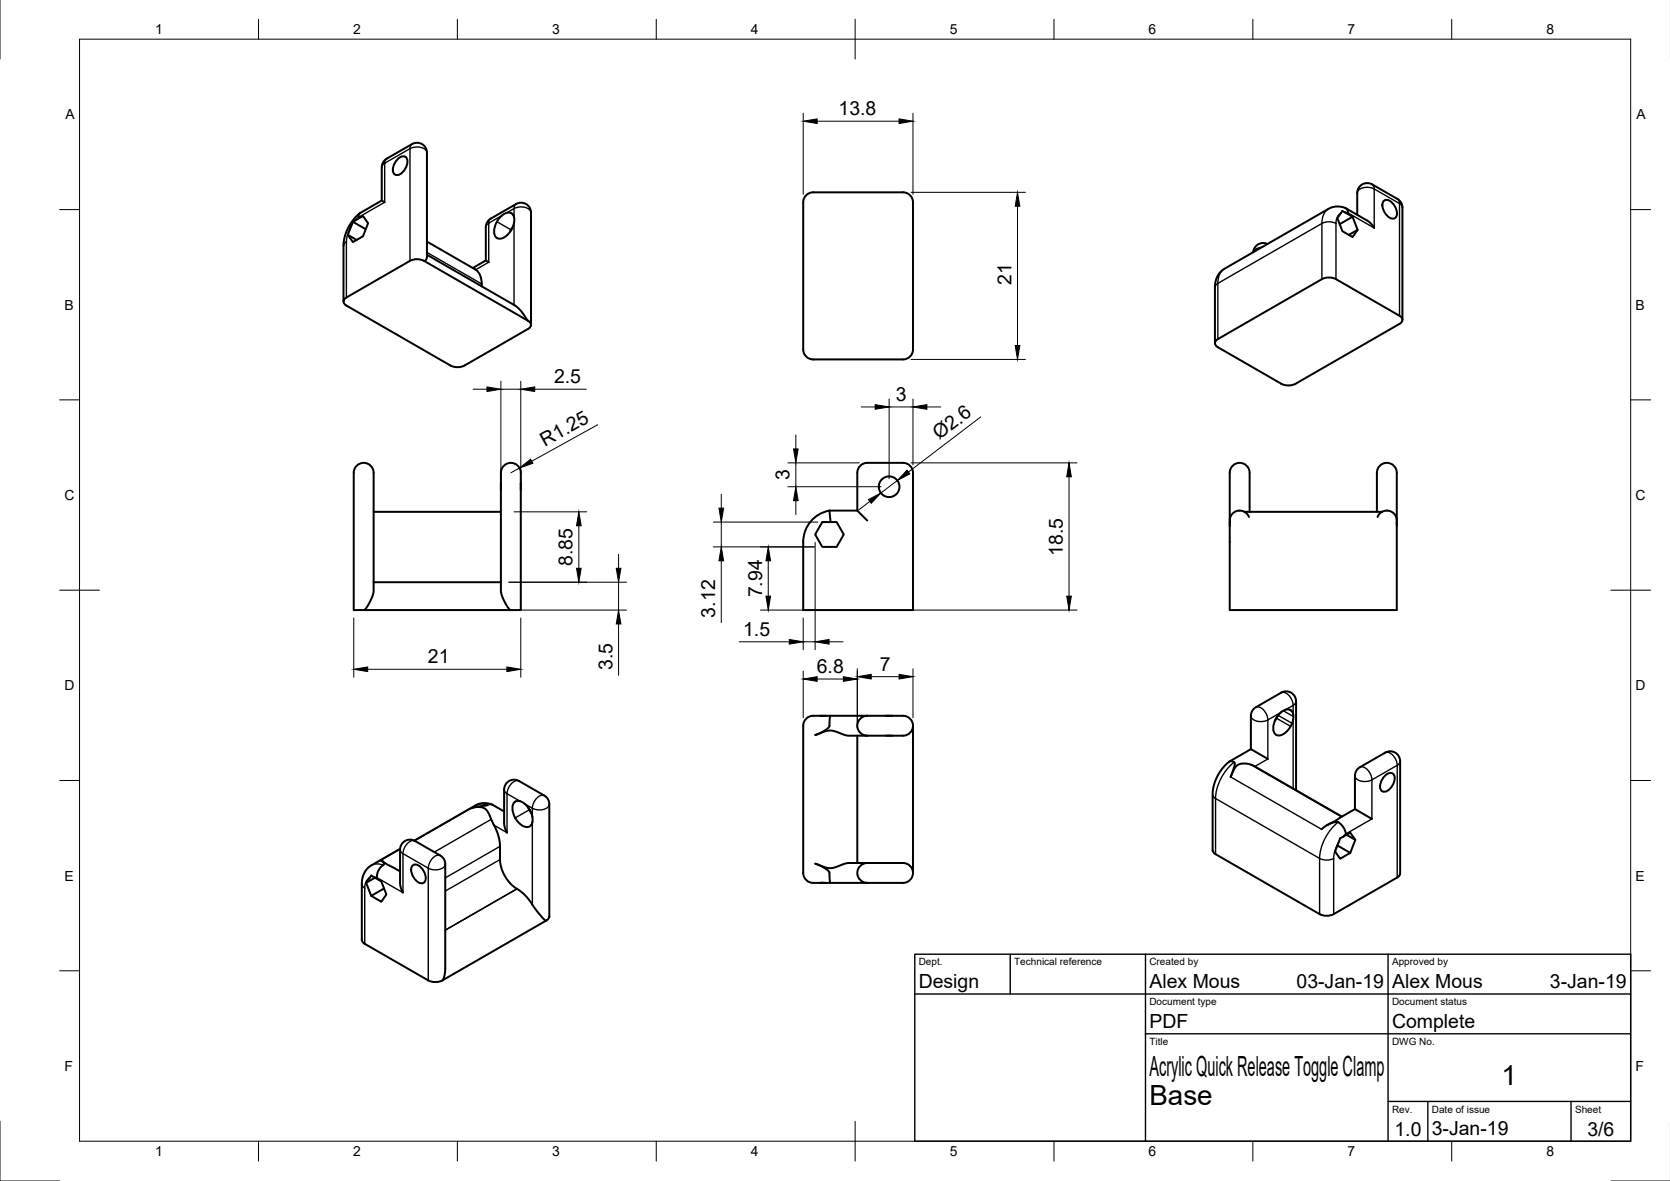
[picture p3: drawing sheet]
<svg xmlns="http://www.w3.org/2000/svg" width="420mm" height="297mm" viewBox="0 0 420 297" stroke-linecap="round" stroke-linejoin="round" font-family="sans-serif">
<!-- layer: Visible -->
<g fill="none" stroke="#000" stroke-width=".5">
<path d="M100.2 39.9a1.31 1.31 0 0 1 1.8-.5 1.31 1.31 0 0 1 .4 1.8 3.5 3.5 0 0 1-2.7 2.8 1.63 1.63 0 0 1-.6-2.5zM87.5 59.1l2.2 1.2M88.8 55.8l2.5-1.5 1.3 1.8-1.3 3.3-2.5 1.5-1.3-1.8zM88.8 55.8l3.2 1.9M90.2 54.6l.1-.6 .3-.4 5.4-3.2v-8.3a2.5 2.5 0 0 1 1.3-2.2l6.4-3.7a2.5 2.5 0 0 1 3.7 2.2v26.2l-.2 .8-.5 .2M90.5 53.6l-1.3 1.3-1.3 1.8-.9 1.8-.5 1.9-.1 15.4M96 50.4l.8 .5M125.9 54.6l1-.8 .8-.3a1.8 1.8 0 0 1 1.6 2.7l-.6 1.5-1 1.3-1.3 .9-1 .1a1.58 1.58 0 0 1-1.1-2.1l.4-1.4zM129 57.2l-.7 1.2M203 48.9l1-.5h.6h22.6a2.5 2.5 0 0 1 2.5 2.5v37a2.5 2.5 0 0 1-2.5 2.5h-22.6a2.5 2.5 0 0 1-2.5-2.5v-37a2.5 2.5 0 0 1 .9-2zM337.7 53.1l2.6 1.4 1.3 3.3-1.3 1.8-2.6-1.4-1.2-3.3zM338.5 52.4l5.7 3.2 .8 .7 .7 1"/>
<path d="M339.2 53.6l-.4-1-.9-.5-1.7-.2-1.6 .4-26.7 15.4a5.3 5.3 0 0 0-2.2 4.6v14M340.3 54.5l-3.2 1.9M341.5 54v-5.5a2.5 2.5 0 0 1 3.7-2.1l6.4 3.6a2.5 2.5 0 0 1 1.2 2.2v28.2M341.6 57.8l-2.2 1.3M348 50.6a1.62 1.62 0 0 1 2.6 .7 3.1 3.1 0 0 1 .6 3.3 1.62 1.62 0 0 1-2.5-.7 3.1 3.1 0 0 1-.7-3.3zM106.7 65.6l26.2 15.1M106.7 65.6a3.9 3.9 0 0 0-3.6 0l-15.9 9.2a1.08 1.08 0 0 0-.8 1 1.08 1.08 0 0 0 .8 1.1l26.1 15a3.9 3.9 0 0 0 3.6 0l16-9.2a1.08 1.08 0 0 0 .7-1 1.08 1.08 0 0 0-.7-1M107.4 64.1l22.3 12.8 1.3 1.2 1.9 2.6M107.4 60.8l12.3 7M119 67.4l3.2-1.9v-8.4a2.5 2.5 0 0 1 1.3-2.1l6.3-3.7a2.5 2.5 0 0 1 3.8 2.2v28.2M119.7 67.8a4.5 4.5 0 0 1 1.5 4.2M122.2 65.5l.8 .4"/>
<path d="M318.9 61.4a2.5 2.5 0 0 0-3.6 2M306 85.6l26.6-15.4a3.9 3.9 0 0 1 3.5 0l16 9.2a1.07 1.07 0 0 1 .7 1 1.07 1.07 0 0 1-.7 1.1l-26.2 15a3.9 3.9 0 0 1-3.5 0l-16-9.2a1.05 1.05 0 0 1-.4-1.7zM89.9 117a2.5 2.5 0 0 1 2.7-.3 2.5 2.5 0 0 1 1.4 2.2v29.8l-.5 1.8-1.3 2.3a1.26 1.26 0 0 1-1.7 .6h-1.5v-34.5a2.5 2.5 0 0 1 .9-1.9zM127 117a2.5 2.5 0 0 1 2.6-.3 2.5 2.5 0 0 1 1.4 2.2v34.5h-1.5a1.62 1.62 0 0 1-2.1-1.2l-1-2.2-.4-1.3v-27.1a5.1 5.1 0 0 1 .6-4.2zM94 128.7h32M126 121.6v1.7M131 121.6v1.7M206.9 131.3h3.6l1.8 3.1-1.8 3.1h-3.6l-1.8-3.1zM208.7 128.4l.2 2.5M208.7 128.4h7M208.7 128.4a8 8 0 0 0-6.6 7.9v17.1h27.6v-34.5a2.5 2.5 0 0 0-2.5-2.5h-9a2.5 2.5 0 0 0-2.5 2.5v9.5l2.5 2.5M309.4 131.3v1"/>
<path d="M313.1 128.7h34.6M314.4 128.7v-9.8a2.5 2.5 0 0 0-2.5-2.5 2.5 2.5 0 0 0-2.5 2.5v12M346.4 128.7v-9.8a2.5 2.5 0 0 1 2.5-2.5 2.5 2.5 0 0 1 2.5 2.5v34.5h-42v-22.6a2.5 2.5 0 0 1 2.1-2.3 2.5 2.5 0 0 1 2.7 1.5M346.6 130l.8-1.1 1.5-.5a2.5 2.5 0 0 1 2.5 2.5M351.4 131.3h.1M351.4 131.3v1M91.5 153.4h37M94 146.4h32M322 179.4l.9-.7 .8-.3a1.75 1.75 0 0 1 1.6 2.6l-.5 1.4-1 1.5-1.2 .9-1.2 .1a1.58 1.58 0 0 1-1.1-2.1l.7-2.1zM206.3 180h1.5M206.9 180.1l-1.9-.1a2.7 2.7 0 0 0-2.9 2.5v37.1a2.79 2.79 0 0 0 3 2.5h13.1M206.9 180.1l2-.1-.2 2.7-1.3 1.1-2.3 1.1 2.5-.9 1.2-.3 1.1 .2 3.3 1.1h5"/>
<path d="M206.9 180v.1M208.9 180h9.3M215.7 185v32.1M218.2 180h6.3M218.2 180a2.5 2.5 0 0 0-2.5 2.5 2.5 2.5 0 0 0 2.5 2.5M222.9 180h1.6M222.9 185h1.6M224.5 180a5.1 5.1 0 0 1 4.3 .6 2.5 2.5 0 0 1 .8 2.8 2.5 2.5 0 0 1-2.4 1.6h-9M229.7 182.5v37.1M309.3 191.5l5.4-3.1v-8.3a2.5 2.5 0 0 1 1.3-2.2l6.3-3.7a2.5 2.5 0 0 1 3.8 2.2v22.3M314.7 188.4l4.3 2.5M321.5 180.1l-.8 1.2"/>
<path d="M348.6 195a1.31 1.31 0 0 1 1.8-.5 1.31 1.31 0 0 1 .4 1.8 3.5 3.5 0 0 1-2.7 2.8 1.63 1.63 0 0 1-.6-2.5zM95.6 216.5l.6 .1 .4 .8-1.4 1.5-.4 1.8M96.1 216.6l4.6 2.6M100.7 213.5l-7.4 4.3a5.3 5.3 0 0 0-2.3 4.6v14l.2 .5 .6 .5 16 9.2M103.7 217.8a1.62 1.62 0 0 1 2.5 .7 3.1 3.1 0 0 1 .7 3.3 1.62 1.62 0 0 1-2.6-.7 3.1 3.1 0 0 1-.6-3.3zM123.8 202.3l-1.9-.3-1.9 .4-15.8 9M126.8 204.1l-3.3-1.8-5.1 1 2-.3 1.5 .4 1 1 1 2.3a19.8 19.8 0 0 1 1.9 5.5v.7a12.3 12.3 0 0 0 .8 6.7 10.1 10.1 0 0 0 4.5 4.7 14 14 0 0 1 3.1 3.6l2.3 2.9 .6 .6 .4 .1M127.6 209.4l-.5-1-.3-1.2v-8.6a2.5 2.5 0 0 1 3.8-2.2l6.4 3.7a2.5 2.5 0 0 1 1.2 2.2v28.2l-.2 .5-.5 .5M129.3 201.9l.5-.3 .7-.2 .9 .3 .8 .6 1.3 1.9 .5 2.1-.1 .8-.4 .5-1 .4-1.3-.5-1.3-1.3a4.5 4.5 0 0 1-.6-4.3zM132.9 203.1l.7 1.2M218.2 217.1h9a2.5 2.5 0 0 1 2.5 2.5 2.5 2.5 0 0 1-2.5 2.5h-9M218.2 217.1h-5l-3.3 1.1-1.1 .2-1.2-.3-2.5-.9 1.9 .9 1.5 1.1 .4 2.9"/>
<path d="M218.2 217.1a2.5 2.5 0 0 0-2.5 2.5 2.5 2.5 0 0 0 2.5 2.5M332.5 208.6l1.9-1.4 1.2-.4 .9-.1 .7 .5 .7 .8 .7 1.7M336.5 212.7l3.2 1.8M337.1 210.9l2.6-1.5 1.3 1.8-1.3 3.3-2.5 1.5-1.3-1.8zM338.8 210l2.2 1.2M340.9 203.5v-8.4a2.5 2.5 0 0 1 1.2-2.1l6.4-3.7a2.5 2.5 0 0 1 3.8 2.2l-.1 28.5-.7 .7-16 9.2a3.9 3.9 0 0 1-3.5 0l-26.2-15.1-.5-.4-.2-.6 .1-15.1 .3-1.6 .7-1.7 .9-1.5 1.2-1.5a1.5 1.5 0 0 1 1.9-.8l.4 .2v.6l-1 3 1-2.1 .8-.9 1.6-.4 1.8 .3 22.8 13.1M340.9 203.5l4.3 2.5M340.9 203.5l-7 4M93.4 220.2l2.5 1.5 1.3 3.3-1.3 1.8-2.5-1.5-1.3-3.3zM94.3 220.8l-2.2 1.2M96.6 223.5l-3.2 1.8M101.4 224.5l-.7-2.2v-8.6a2.5 2.5 0 0 1 3.7-2.2l6.4 3.7a2.5 2.5 0 0 1 1.2 2.1v26.4l-.2 1.9-.5 1 26.2-15.1"/>
<path d="M206.9 222l.9 .1M206.9 222l-.6 .1M206.9 222v.1M107.8 246.6a3.9 3.9 0 0 0 3.5 0"/>
<circle cx="223.7" cy="122.4" r="2.6"/>
</g>
<!-- layer: Visible Narrow -->
<g fill="none" stroke="#000" stroke-width=".35">
<path d="M97.3 39.9l-.4 .4-.1 .8M103.1 37.4l-6.3 3.7M103.1 37.4v28.2M103.1 37.4a3.4 3.4 0 0 1 4.2 .7l.1 .3M103.7 36.2l-.4 .5-.2 .7M88.4 56.8l-.8 1.8-.4 2.2M90.2 54.6l-.8 .8M96.8 41.1v9.8l-6.6 3.7M96.8 41.1l-.6 .4-.2 .6M123 56.1v9.8l-3.3 1.9M123 56.1l-.6 .5-.2 .5M123.5 55l-.4 .4-.1 .7"/>
<path d="M125 55.8l3.6 2M125 59.9h.1M126.3 54.2l-3.3 1.9M129.3 52.5l-1.9 1M129.3 52.5v2.1M129.3 56v20.7M129.3 52.5a3.4 3.4 0 0 1 4.2 .6l.1 .4M129.8 51.3l-.3 .5-.2 .7M332.6 56.2l-26.2 15.1M332.6 56.2v14M332.6 56.2a3.9 3.9 0 0 1 3.5 0M334.2 52.5a3.9 3.9 0 0 0-1.6 3.7"/>
<path d="M336.1 56.2v14M337.3 53.6a2.71 2.71 0 0 0-1.2 2.6M345.2 46.4l.4 .4 .1 .7M345.7 47.5v9.8l-6.5-3.7-.8-.2M345.7 47.5l6.4 3.7M345.7 47.5a3.4 3.4 0 0 0-4.2 .7v.3M351.6 50l.4 .5 .1 .7M352.1 51.2v28.2M352.1 51.2l.6 .5 .1 .5M87.2 60.8v14M87.2 60.8l-.6 .5-.2 .5M107.4 63.5l13.8 7.9"/>
<path d="M306.4 71.3v14M306.4 71.3l-.5 .4-.2 .6M308.1 67.6a3.9 3.9 0 0 0-1.7 3.7M317.5 62.2l-1.5 .4-.7 .8M316 177.9a2.63 2.63 0 0 1 2.8 2.3l.2 .9M321.6 179.9l3.5 2M322.3 179.2l-3.3 1.9M322.3 174.2a2.63 2.63 0 0 1 2.9 2.3l.2 .9M322.9 178.8l2.5 1.4M324.2 178.4l.9 .5M324.6 178.6h.1M325.3 177.4l-1.8 1.1"/>
<path d="M325.3 177.4v2.2M326.1 176.4l-.2 .5-.5 .5M126.8 198.6l.2 .6 .6 .4M127.6 199.6l3.3 1.9M127.6 199.6v9.8l-3.3-1.8M130.6 196.4a2.63 2.63 0 0 0-2.9 2.4l-.1 .8M305.1 199.8l.2 .6 .5 .4M309.6 195.4l22.9 13.2M310.5 191.7a12.7 12.7 0 0 0-4.7 9.1M314.7 192.3l22.8 13.2M314.7 180.1a2.64 2.64 0 0 0 3.5 1.3l.8-.3M319 181.1v9.8l-3.3 1.9"/>
<path d="M321.2 180.6l3.5 2.1M325.3 181v17.3M340.9 195.1a2.64 2.64 0 0 0 3.4 1.4l.9-.4M342.1 193a2.63 2.63 0 0 1 2.9 2.3l.2 .8M345.2 196.1v9.9l-6.6 3.7-.8 .8M348.5 189.3a2.63 2.63 0 0 1 2.9 2.3l.1 .9M351.5 192.5l-6.3 3.6M351.5 192.5v28.2M352.3 191.5l-.2 .5-.6 .5M96.4 217.6l-1.6-.3-1.4 .4M100.7 213.7l.1 .5 .6 .5M100.7 213.6l-5.1 2.9"/>
<path d="M101.4 214.7v9.8l-6.6-3.8-.8-.1M101.4 214.7l6.4 3.7M104.4 211.5a2.63 2.63 0 0 0-2.9 2.3l-.1 .9M107.8 218.4v28.2M110.8 215.2a2.63 2.63 0 0 0-2.9 2.3l-.1 .9M112 217.3a2.64 2.64 0 0 1-3.4 1.4l-.8-.3M118.4 203.3l-14.1 8.2M122.6 202.5l-1.6-.3-1.4 .4M123.6 206.1l-14.3 8.2M125.8 216.2l-13.8 7.9M125.8 212.9l-13.8 7.9M129.7 201.6h-.1"/>
<path d="M132.1 202.2l1.8 1.1M133.2 203.7l-3.6 2M133.9 203.3v2.2M133.9 206.8v20.7M137 200.1a2.63 2.63 0 0 0-2.9 2.3l-.2 .9M138.2 202.3a2.64 2.64 0 0 1-3.4 1.3l-.9-.3M305.8 200.8l26.2 15.1M305.8 200.8v14M332 215.9v14M332 215.9a3.9 3.9 0 0 0 3.5 0M335.5 215.9v14M336.7 206.8a12.7 12.7 0 0 0-4.7 9.1"/>
<path d="M336.8 211.9l-.8 1.8-.5 2.2M91 222.4l.2 .5 .6 .5M91.8 223.4v14M93 220.8a2.71 2.71 0 0 0-1.2 2.6M130 223.5l-18 10.4M130.1 223.6l-18.1 10.4"/>
</g>
<!-- layer: Border -->
<g fill="none" stroke="#000" stroke-width=".25">
<path d="M0 -.1v15M20 9.9h390.3v277.1h-390.3zM65 4.8v5.1M115.1 4.8v5.1M165.1 4.8v5.1M215.1 4.8v10.1M265.2 4.8v5.1M315.2 4.8v5.1M365.2 4.8v5.1M15 52.7h5M410.3 52.7h5M15 100.6h5"/>
<path d="M410.3 100.6h5M15 148.4h10M405.3 148.4h10M15 196.3h5M410.3 196.3h5M15 244.2h5M410.3 244.2h5M0 282v15h15M65 287v5M115.1 287v5M165.1 287v5M215.1 282v10"/>
<path d="M265.2 287v5M315.2 287v5M365.2 287v5M405.3 297h14.9"/>
</g>
<!-- layer: TitleBlock -->
<path d="M230.2 240h180.1v47h-180.1zM230.2 250h180.1M254.2 240v10M288.2 240v47M349.2 240v47M288.2 260h122.1M349.2 277h61.1M359.2 277v10M395.3 277v10" fill="none" stroke="#000" stroke-width=".35"/>
<!-- layer: Dimensions -->
<g fill="none" stroke="#000" stroke-width=".25">
<path d="M202.1 28.5v20.4M205.6 30.5h20.6M229.7 28.5v20.4M229.2 48.4h28.8M256 51.9v35M119 97.9h3.5M126 95.9v25.4M126 97.9h5M131 95.9v25.4M134.5 97.9h13M229.2 90.4h28.8M130.7 117.7l-2.2 1.2"/>
<path d="M150.4 106.8l-16.6 9.2M198.2 116.4h18M200.2 109.4v3.5M200.2 116.4v6M216.7 102.4h3.5M223.7 100.4v20M223.7 102.4h6M229.2 116.4h41.8M229.7 100.4v16.5M233.2 102.4h3.5M246.7 104.9l-18.1 13.8M269 119.9v30"/>
<path d="M129.3 128.7h18.3M145.6 132.2v10.7M155.6 139.4v3.5M179.5 131.3h26.3M179.5 137.5h25.4M181.5 124.3v3.5M181.5 131.3v6.2M198.2 122.4h23.5M200.2 125.9v3.5M205.1 136.4v27M218.8 126.1l-2.7 2.1M225.8 120.8l-4.2 3.2"/>
<path d="M89 155.4v14.9M128 146.4h29.6M130.5 153.4h27.1M131 155.4v14.9M155.6 146.4v7M155.6 156.9v12.9M181.5 141.1v15.5M191.3 153.4h11.3M193.3 141.1v8.8M202.1 155.4v8M229.2 153.4h41.8M92.5 168.3h35"/>
<path d="M186 161.4h12.6M202.1 168.8v11.7M202.1 161.4h3M205.6 170.8h6.6M208.6 161.4h3.5M215.7 168.2v14.8M219.2 170.2h7M229.7 168.2v12.3"/>
</g>
<g fill="#000" stroke="#000" stroke-width=".25">
<path d="M202.1 30.5l3.5-.6v1.2zM226.2 29.9l3.5 .6-3.5 .6zM256 48.4l.6 3.5h-1.2zM122.5 97.3l3.5 .6-3.5 .6zM131 97.9l3.5-.6v1.2zM255.4 86.9h1.2l-.6 3.5zM130.7 117.7l2.8-2.2 .6 1zM199.6 112.9h1.2l-.6 3.5zM220.2 101.8l3.5 .6-3.5 .5zM228.2 118.3l.7 .9-3.1 1.6zM229.7 102.4l3.5-.6v1.1zM269 116.4l.5 3.5h-1.1z"/>
<path d="M145.6 128.7l.6 3.5h-1.2zM180.9 127.8h1.2l-.6 3.5zM200.2 122.4l.6 3.5h-1.2zM218.5 125.7l3.1-1.7-2.4 2.6zM145 142.9h1.2l-.6 3.5zM155 142.9h1.2l-.6 3.5zM155.6 153.4l.6 3.5h-1.2zM181.5 137.5l.6 3.6h-1.2zM193.3 137.5l.6 3.6h-1.2zM192.7 149.9h1.2l-.6 3.5zM268.4 149.9h1.1l-.5 3.5zM89 168.3l3.5-.5v1.1z"/>
<path d="M127.5 167.8l3.5 .5-3.5 .6zM198.6 160.8l3.5 .6-3.5 .6zM202.1 170.8l3.5-.6v1.2zM205.1 161.4l3.5-.6v1.2zM212.2 170.2l3.5 .6-3.5 .6zM215.7 170.2l3.5-.6v1.2zM226.2 169.6l3.5 .6-3.5 .6z"/>
</g>
<g font-size="7">
<text x="289.2" y="270.5">Acrylic Quick Release Toggle Clamp</text>
<text x="377.8" y="272.9">1</text>
<text x="289.2" y="278">Base</text>
</g>
<g font-size="4.9">
<text x="211" y="28.9">13.8</text>
<text x="254.5" y="71.7" transform="rotate(-90 254.5 71.7)">21</text>
<text x="139.4" y="96.3">2.5</text>
<text x="225.3" y="100.8">3</text>
<text x="137.1" y="112.4" transform="rotate(-29 137.1 112.4)">R1.25</text>
<text x="236.3" y="110.8" transform="rotate(-37 236.3 110.8)">Ø2.6</text>
<text x="198.7" y="120.8" transform="rotate(-90 198.7 120.8)">3</text>
<text x="144.1" y="142.3" transform="rotate(-90 144.1 142.3)">8.85</text>
<text x="267.4" y="139.9" transform="rotate(-90 267.4 139.9)">18.5</text>
<text x="179.9" y="155.3" transform="rotate(-90 179.9 155.3)">3.12</text>
<text x="191.7" y="150.3" transform="rotate(-90 191.7 150.3)">7.94</text>
<text x="187" y="159.9">1.5</text>
<text x="107.7" y="166.8">21</text>
<text x="154.1" y="168.6" transform="rotate(-90 154.1 168.6)">3.5</text>
<text x="205.5" y="169.2">6.8</text>
<text x="221.3" y="168.7">7</text>
<text x="231.2" y="248.5">Design</text>
<text x="289.2" y="248.5">Alex Mous</text>
<text x="326.2" y="248.5">03-Jan-19</text>
<text x="350.2" y="248.5">Alex Mous</text>
<text x="390" y="248.5">3-Jan-19</text>
<text x="289.2" y="258.5">PDF</text>
<text x="350.2" y="258.5">Complete</text>
<text x="350.8" y="285.7">1.0</text>
<text x="360.2" y="285.5">3-Jan-19</text>
<text x="399.4" y="285.7">3/6</text>
</g>
<g font-size="3.5">
<text x="39" y="8.6">1</text>
<text x="88.9" y="8.6">2</text>
<text x="138.9" y="8.6">3</text>
<text x="188.9" y="8.6">4</text>
<text x="239" y="8.6">5</text>
<text x="288.9" y="8.6">6</text>
<text x="339" y="8.6">7</text>
<text x="389.1" y="8.6">8</text>
<text x="16.4" y="30">A</text>
<text x="411.7" y="30">A</text>
<text x="16.2" y="77.9">B</text>
<text x="411.5" y="77.9">B</text>
<text x="16.3" y="125.8">C</text>
<text x="411.5" y="125.8">C</text>
<text x="16.2" y="173.6">D</text>
<text x="411.5" y="173.6">D</text>
<text x="16.3" y="221.5">E</text>
<text x="411.5" y="221.5">E</text>
<text x="16.3" y="269.4">F</text>
<text x="411.5" y="269.4">F</text>
<text x="39" y="290.8">1</text>
<text x="88.9" y="290.8">2</text>
<text x="138.9" y="290.8">3</text>
<text x="188.9" y="290.8">4</text>
<text x="239" y="290.8">5</text>
<text x="288.9" y="290.8">6</text>
<text x="339" y="290.8">7</text>
<text x="389.1" y="290.8">8</text>
</g>
<g font-size="2.5">
<text x="231.2" y="242.8">Dept.</text>
<text x="255.2" y="242.8">Technical reference</text>
<text x="289.2" y="242.8">Created by</text>
<text x="350.2" y="242.8">Approved by</text>
<text x="289.2" y="252.8">Document type</text>
<text x="350.2" y="252.8">Document status</text>
<text x="289.2" y="262.8">Title</text>
<text x="350.2" y="262.8">DWG No.</text>
<text x="350.2" y="279.8">Rev.</text>
<text x="360.2" y="279.8">Date of issue</text>
<text x="396.3" y="279.8">Sheet</text>
</g>
</svg>
